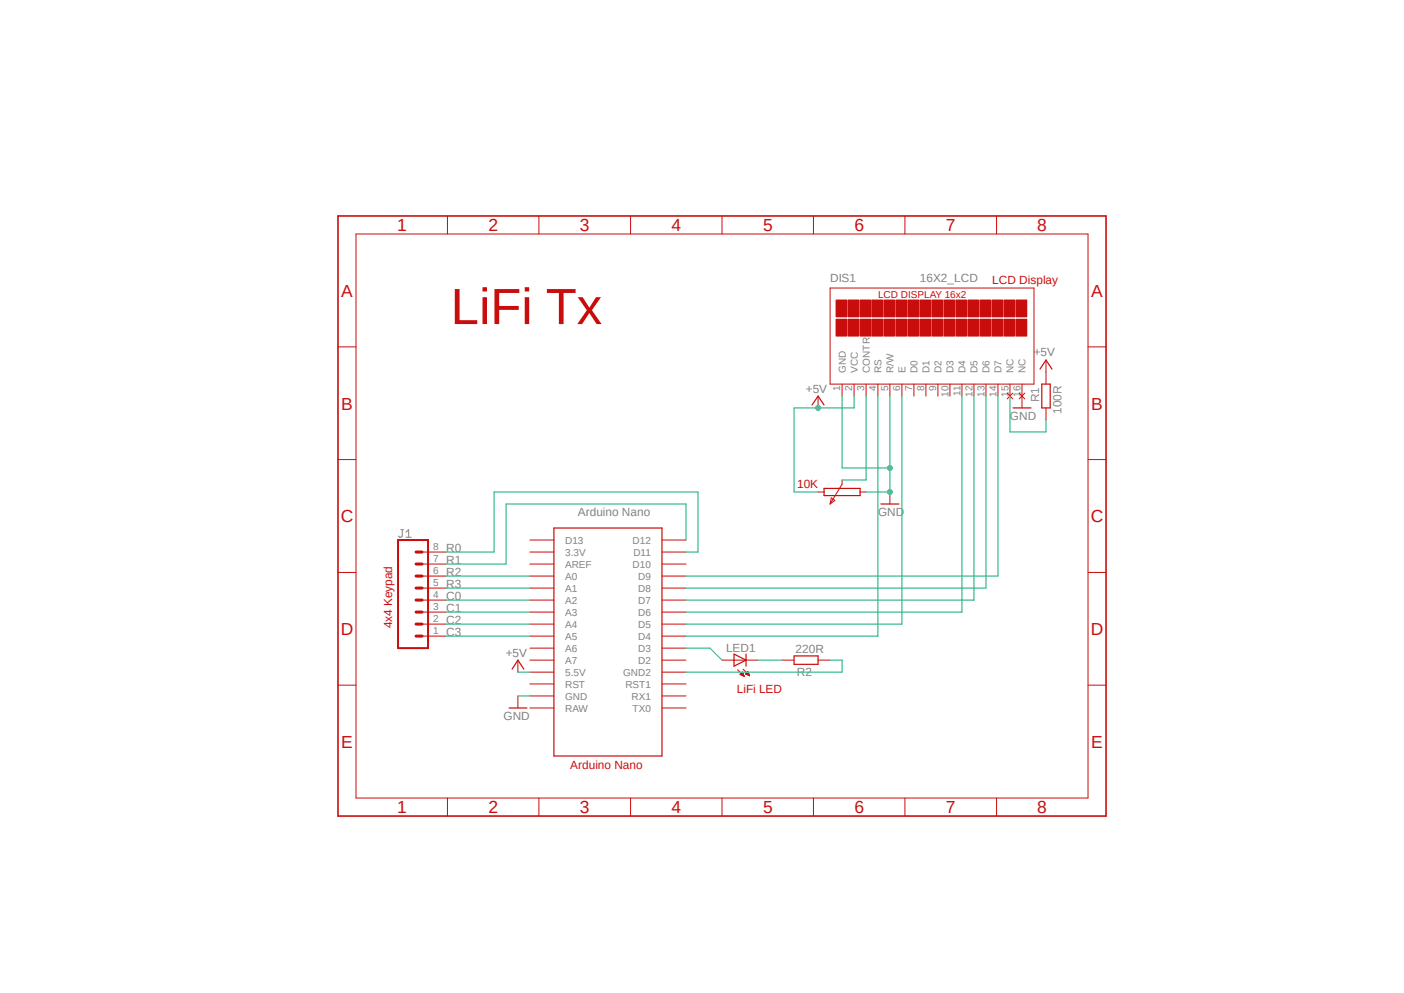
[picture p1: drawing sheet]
<svg xmlns="http://www.w3.org/2000/svg" width="297mm" height="210mm" viewBox="0 0 297 210" stroke-linecap="round" stroke-linejoin="round" font-family="sans-serif">
<path d="M71.2 45.4l163.1 127.6M234.3 45.4l-163.1 127.6" fill="none" stroke="#fff" stroke-width=".21"/>
<path d="M84.8 112h.5M85.1 112v1.4l-.3 .2h-.3l-.2-.2M85.9 113.6h1.1M85.9 112.6l.5-.6v1.6" fill="none" stroke="#808080" stroke-width=".21"/>
<path d="M71.5 45.7h162.5v126.9h-162.5z" fill="none" stroke="#c90d0c" stroke-width=".34"/>
<g fill="none" stroke="#c90d0c" stroke-width=".21">
<path d="M75.3 49.5h154.9v119.3h-154.9zM94.7 45.7v3.8M114 45.7v3.8M133.4 45.7v3.8M152.7 45.7v3.8M172.1 45.7v3.8M191.4 45.7v3.8M210.8 45.7v3.8M71.5 73.4h3.8M175.6 60.9h43.1v20.3h-43.1zM230.2 73.4h3.8M71.5 97.2h3.8"/>
<path d="M230.2 97.2h3.8M71.5 121.1h3.8M230.2 121.1h3.8M71.5 144.9h3.8M230.2 144.9h3.8M94.7 168.8v3.8M114 168.8v3.8M133.4 168.8v3.8M152.7 168.8v3.8M172.1 168.8v3.8M191.4 168.8v3.8M210.8 168.8v3.8"/>
</g>
<path d="M176.9 63.5h2.3v3.5h-2.3z" fill-rule="evenodd" fill="#c90d0c"/>
<path d="M176.9 63.5h2.3v3.5h-2.3z" fill="none" stroke="#c90d0c" stroke-width=".21"/>
<path d="M176.9 67.5h2.3v3.6h-2.3z" fill-rule="evenodd" fill="#c90d0c"/>
<path d="M176.9 67.5h2.3v3.6h-2.3z" fill="none" stroke="#c90d0c" stroke-width=".21"/>
<path d="M179.4 63.5h2.3v3.5h-2.3z" fill-rule="evenodd" fill="#c90d0c"/>
<path d="M179.4 63.5h2.3v3.5h-2.3z" fill="none" stroke="#c90d0c" stroke-width=".21"/>
<path d="M179.4 67.5h2.3v3.6h-2.3z" fill-rule="evenodd" fill="#c90d0c"/>
<path d="M179.4 67.5h2.3v3.6h-2.3z" fill="none" stroke="#c90d0c" stroke-width=".21"/>
<path d="M181.9 63.5h2.3v3.5h-2.3z" fill-rule="evenodd" fill="#c90d0c"/>
<path d="M181.9 63.5h2.3v3.5h-2.3z" fill="none" stroke="#c90d0c" stroke-width=".21"/>
<path d="M181.9 67.5h2.3v3.6h-2.3z" fill-rule="evenodd" fill="#c90d0c"/>
<path d="M181.9 67.5h2.3v3.6h-2.3z" fill="none" stroke="#c90d0c" stroke-width=".21"/>
<path d="M184.4 63.5h2.3v3.5h-2.3z" fill-rule="evenodd" fill="#c90d0c"/>
<path d="M184.4 63.5h2.3v3.5h-2.3z" fill="none" stroke="#c90d0c" stroke-width=".21"/>
<path d="M184.4 67.5h2.3v3.6h-2.3z" fill-rule="evenodd" fill="#c90d0c"/>
<path d="M184.4 67.5h2.3v3.6h-2.3z" fill="none" stroke="#c90d0c" stroke-width=".21"/>
<path d="M187 63.5h2.3v3.5h-2.3z" fill-rule="evenodd" fill="#c90d0c"/>
<path d="M187 63.5h2.3v3.5h-2.3z" fill="none" stroke="#c90d0c" stroke-width=".21"/>
<path d="M187 67.5h2.3v3.6h-2.3z" fill-rule="evenodd" fill="#c90d0c"/>
<path d="M187 67.5h2.3v3.6h-2.3z" fill="none" stroke="#c90d0c" stroke-width=".21"/>
<path d="M189.5 63.5h2.3v3.5h-2.3z" fill-rule="evenodd" fill="#c90d0c"/>
<path d="M189.5 63.5h2.3v3.5h-2.3z" fill="none" stroke="#c90d0c" stroke-width=".21"/>
<path d="M189.5 67.5h2.3v3.6h-2.3z" fill-rule="evenodd" fill="#c90d0c"/>
<path d="M189.5 67.5h2.3v3.6h-2.3z" fill="none" stroke="#c90d0c" stroke-width=".21"/>
<path d="M192.1 63.5h2.3v3.5h-2.3z" fill-rule="evenodd" fill="#c90d0c"/>
<path d="M192.1 63.5h2.3v3.5h-2.3z" fill="none" stroke="#c90d0c" stroke-width=".21"/>
<path d="M192.1 67.5h2.3v3.6h-2.3z" fill-rule="evenodd" fill="#c90d0c"/>
<path d="M192.1 67.5h2.3v3.6h-2.3z" fill="none" stroke="#c90d0c" stroke-width=".21"/>
<path d="M194.6 63.5h2.3v3.5h-2.3z" fill-rule="evenodd" fill="#c90d0c"/>
<path d="M194.6 63.5h2.3v3.5h-2.3z" fill="none" stroke="#c90d0c" stroke-width=".21"/>
<path d="M194.6 67.5h2.3v3.6h-2.3z" fill-rule="evenodd" fill="#c90d0c"/>
<path d="M194.6 67.5h2.3v3.6h-2.3z" fill="none" stroke="#c90d0c" stroke-width=".21"/>
<path d="M197.1 63.5h2.3v3.5h-2.3z" fill-rule="evenodd" fill="#c90d0c"/>
<path d="M197.1 63.5h2.3v3.5h-2.3z" fill="none" stroke="#c90d0c" stroke-width=".21"/>
<path d="M197.1 67.5h2.3v3.6h-2.3z" fill-rule="evenodd" fill="#c90d0c"/>
<path d="M197.1 67.5h2.3v3.6h-2.3z" fill="none" stroke="#c90d0c" stroke-width=".21"/>
<path d="M199.7 63.5h2.3v3.5h-2.3z" fill-rule="evenodd" fill="#c90d0c"/>
<path d="M199.7 63.5h2.3v3.5h-2.3z" fill="none" stroke="#c90d0c" stroke-width=".21"/>
<path d="M199.7 67.5h2.3v3.6h-2.3z" fill-rule="evenodd" fill="#c90d0c"/>
<path d="M199.7 67.5h2.3v3.6h-2.3z" fill="none" stroke="#c90d0c" stroke-width=".21"/>
<path d="M202.2 63.5h2.3v3.5h-2.3z" fill-rule="evenodd" fill="#c90d0c"/>
<path d="M202.2 63.5h2.3v3.5h-2.3z" fill="none" stroke="#c90d0c" stroke-width=".21"/>
<path d="M202.2 67.5h2.3v3.6h-2.3z" fill-rule="evenodd" fill="#c90d0c"/>
<path d="M202.2 67.5h2.3v3.6h-2.3z" fill="none" stroke="#c90d0c" stroke-width=".21"/>
<path d="M204.8 63.5h2.3v3.5h-2.3z" fill-rule="evenodd" fill="#c90d0c"/>
<path d="M204.8 63.5h2.3v3.5h-2.3z" fill="none" stroke="#c90d0c" stroke-width=".21"/>
<path d="M204.8 67.5h2.3v3.6h-2.3z" fill-rule="evenodd" fill="#c90d0c"/>
<path d="M204.8 67.5h2.3v3.6h-2.3z" fill="none" stroke="#c90d0c" stroke-width=".21"/>
<path d="M207.3 63.5h2.3v3.5h-2.3z" fill-rule="evenodd" fill="#c90d0c"/>
<path d="M207.3 63.5h2.3v3.5h-2.3z" fill="none" stroke="#c90d0c" stroke-width=".21"/>
<path d="M207.3 67.5h2.3v3.6h-2.3z" fill-rule="evenodd" fill="#c90d0c"/>
<path d="M207.3 67.5h2.3v3.6h-2.3z" fill="none" stroke="#c90d0c" stroke-width=".21"/>
<path d="M209.8 63.5h2.3v3.5h-2.3z" fill-rule="evenodd" fill="#c90d0c"/>
<path d="M209.8 63.5h2.3v3.5h-2.3z" fill="none" stroke="#c90d0c" stroke-width=".21"/>
<path d="M209.8 67.5h2.3v3.6h-2.3z" fill-rule="evenodd" fill="#c90d0c"/>
<path d="M209.8 67.5h2.3v3.6h-2.3z" fill="none" stroke="#c90d0c" stroke-width=".21"/>
<path d="M212.4 63.5h2.3v3.5h-2.3z" fill-rule="evenodd" fill="#c90d0c"/>
<path d="M212.4 63.5h2.3v3.5h-2.3z" fill="none" stroke="#c90d0c" stroke-width=".21"/>
<path d="M212.4 67.5h2.3v3.6h-2.3z" fill-rule="evenodd" fill="#c90d0c"/>
<path d="M212.4 67.5h2.3v3.6h-2.3z" fill="none" stroke="#c90d0c" stroke-width=".21"/>
<path d="M214.9 63.5h2.3v3.5h-2.3z" fill-rule="evenodd" fill="#c90d0c"/>
<path d="M214.9 63.5h2.3v3.5h-2.3z" fill="none" stroke="#c90d0c" stroke-width=".21"/>
<path d="M214.9 67.5h2.3v3.6h-2.3z" fill-rule="evenodd" fill="#c90d0c"/>
<g fill="none" stroke="#c90d0c" stroke-width=".21">
<path d="M214.9 67.5h2.3v3.6h-2.3zM221.3 76.2v5M173.1 83.8v2.5M178.1 81.2v2.6M180.7 81.2v2.6M183.2 81.2v2.6M185.7 81.2v2.6M188.3 81.2v2.6M190.8 81.2v2.6M193.3 81.2v2.6M195.9 81.2v2.6M198.4 81.2v2.6"/>
<path d="M201 81.2v2.6M203.5 81.2v2.6M206 81.2v2.6M208.6 81.2v2.6M211.1 81.2v2.6M213.1 83.1l1.1 1.3M213.7 81.2v2.6M214.2 83.1l-1.1 1.3M215.6 83.1l1.2 1.3M216.2 81.2v5.1M216.8 83.1l-1.2 1.3M221.3 86.3v2.5"/>
<path d="M89.3 116.8h5.1M89.3 119.3h5.1M112.1 116.8h5.1M112.1 119.3h5.1M112.1 114.2h5.1M140 116.8h5.1M140 119.3h5.1M140 114.2h5.1M173.1 104.1h1.2M175.9 105.3l.7 .5-1 .8zM178.1 101.5v.9l-2.5 4.2M181.9 104.1h1.3"/>
<path d="M188.3 104.1v2.5M89.3 134.5h5.1M89.3 132h5.1M89.3 129.5h5.1M89.3 126.9h5.1M89.3 124.4h5.1M89.3 121.8h5.1M109.6 139.6v2.6M112.1 139.6h5.1M112.1 137.1h5.1M112.1 134.5h5.1M112.1 132h5.1"/>
<path d="M112.1 129.5h5.1M112.1 126.9h5.1M112.1 124.4h5.1M112.1 121.8h5.1M140 139.6h5.1M140 137.1h5.1M140 134.5h5.1M140 132h5.1M140 129.5h5.1M140 126.9h5.1M140 124.4h5.1M140 121.8h5.1"/>
<path d="M152.7 139.6h7.7M165.4 139.6h2.6M173.1 139.6h2.5M109.6 147.2v2.5M112.1 149.7h5.1M112.1 147.2h5.1M112.1 144.7h5.1M112.1 142.2h5.1M140 149.7h5.1M140 147.2h5.1M140 144.7h5.1M140 142.2h5.1"/>
<path d="M156 141.6l1.5 1.4M156.6 142.7h.7M156.6 142.6h.6M156.7 142.5h.5M156.8 142.7h.5M156.8 142.4h.4M156.9 142.3h.2M157 142.2h.1M157 142.8h.4M157.1 142.2l.3 .8-.9-.3zM157.2 141.5l1.4 1.4M157.2 142.9h.2"/>
<path d="M157.7 142.5h.7M157.8 142.6h.7M157.8 142.4h.6M157.9 142.3h.4M158 142.2h.3M158 142.7h.5M158.1 142.1h.1M158.2 142h.1M158.2 142l-.5 .5 .9 .4M158.2 142l.4 .9M158.2 142.7h.3M158.5 142.8h.1"/>
</g>
<path d="M220 78.1l1.3-1.9 1.2 1.9M171.8 85.6l1.3-1.8 1.2 1.8M214.3 86.3h3.8M220.4 81.2h1.8v5.1h-1.8zM117.2 111.7h22.8v48.2h-22.8zM174.3 103.3h7.6v1.5h-7.6zM186.4 106.6h3.8M155.3 138.3l2.5 1.3-2.5 1.3zM157.8 138.3v2.6M168 138.7h5.1v1.8h-5.1zM107.7 149.7h3.8M108.3 141.5l1.3-1.9 1.2 1.9" fill="none" stroke="#c90d0c" stroke-width=".25"/>
<path d="M84.2 114.2h6.4v22.9h-6.4z" fill="none" stroke="#c90d0c" stroke-width=".42"/>
<path d="M88 119.3h1.3M88 116.8h1.3M88 129.5h1.3M88 132h1.3M88 134.5h1.3M88 124.4h1.3M88 126.9h1.3M88 121.8h1.3" fill="none" stroke="#c90d0c" stroke-width=".64"/>
<path d="M180.7 83.8v2.5h-12.7v17.8" fill="none" stroke="#0dab76" stroke-width=".21"/>
<circle cx="173.1" cy="86.3" r=".51" fill="#0dab76"/>
<g fill="none" stroke="#0dab76" stroke-width=".21">
<path d="M178.1 83.8v15.2h10.2M188.3 83.8v20.3h-5.1M168 104.1h5.1M109.6 142.2h2.5"/>
<circle cx="173.1" cy="86.3" r=".51"/>
</g>
<circle cx="188.3" cy="99" r=".51" fill="#0dab76"/>
<circle cx="188.3" cy="99" r=".51" fill="none" stroke="#0dab76" stroke-width=".21"/>
<circle cx="188.3" cy="104.1" r=".51" fill="#0dab76"/>
<g fill="none" stroke="#0dab76" stroke-width=".21">
<path d="M183.2 83.8v17.7h-5.1M185.7 83.8v50.7h-40.6M190.8 83.8v48.2h-45.7M203.5 83.8v45.7h-58.4M206 83.8v43.1h-60.9M208.6 83.8v40.6h-63.5M211.1 83.8v38h-66M213.7 83.8v7.6h7.6v-2.6M94.4 116.8h10.1v-12.7h43.2v12.7h-2.6M145.1 114.2v-7.6h-38v12.7h-12.7M94.4 134.5h17.7M94.4 124.4h17.7"/>
<path d="M94.4 121.8h17.7M94.4 132h17.7M94.4 129.5h17.7M94.4 126.9h17.7M145.1 137.1h5.1l2.5 2.5M160.4 139.6h5M175.6 139.6h2.5v2.6h-33M109.6 147.2h2.5"/>
<circle cx="188.3" cy="104.1" r=".51"/>
</g>
<text font-size="10.8" fill="#c90d0c" x="95.3" y="68.5">LiFi Tx</text>
<g font-size="3.7" fill="#c90d0c">
<text x="84" y="48.9">1</text>
<text x="103.3" y="48.9">2</text>
<text x="122.7" y="48.9">3</text>
<text x="142" y="48.9">4</text>
<text x="161.4" y="48.9">5</text>
<text x="180.8" y="48.9">6</text>
<text x="200.1" y="48.9">7</text>
<text x="219.4" y="48.9">8</text>
<text x="72.2" y="62.7">A</text>
<text x="230.8" y="62.7">A</text>
<text x="72.2" y="86.6">B</text>
<text x="230.8" y="86.6">B</text>
<text x="72.1" y="110.4">C</text>
<text x="230.8" y="110.4">C</text>
<text x="72.1" y="134.3">D</text>
<text x="230.8" y="134.3">D</text>
<text x="72.2" y="158.2">E</text>
<text x="230.8" y="158.2">E</text>
<text x="84" y="172">1</text>
<text x="103.3" y="172">2</text>
<text x="122.7" y="172">3</text>
<text x="142" y="172">4</text>
<text x="161.4" y="172">5</text>
<text x="180.8" y="172">6</text>
<text x="200.1" y="172">7</text>
<text x="219.4" y="172">8</text>
</g>
<g font-size="2.5" fill="#808080">
<text x="175.6" y="59.6">DIS1</text>
<text x="194.6" y="59.6">16X2_LCD</text>
<text x="218.7" y="75.4">+5V</text>
<text x="170.5" y="83">+5V</text>
<text x="213.7" y="88.8">GND</text>
<text x="219.8" y="85" transform="rotate(-90 219.8 85)">R1</text>
<text x="224.6" y="87.5" transform="rotate(-90 224.6 87.5)">100R</text>
<text x="122.3" y="109.1">Arduino Nano</text>
<text x="185.8" y="109.1">GND</text>
<text x="94.4" y="119.3">R1</text>
<text x="94.4" y="116.8">R0</text>
<text x="94.4" y="124.4">R3</text>
<text x="94.4" y="121.8">R2</text>
<text x="94.4" y="132">C2</text>
<text x="94.4" y="129.5">C1</text>
<text x="94.4" y="126.9">C0</text>
<text x="94.4" y="134.5">C3</text>
<text x="153.6" y="137.8">LED1</text>
<text x="107" y="138.9">+5V</text>
<text x="168.3" y="138.1">220R</text>
<text x="168.6" y="142.9">R2</text>
<text x="106.5" y="152.3">GND</text>
</g>
<g font-size="2.5" fill="#c90d0c">
<text x="209.9" y="60.2">LCD Display</text>
<text x="168.6" y="103.3">10K</text>
<text x="82.9" y="132.9" transform="rotate(-90 82.9 132.9)">4x4 Keypad</text>
<text x="155.9" y="146.5">LiFi LED</text>
<text x="120.7" y="162.7">Arduino Nano</text>
</g>
<text font-size="2.1" fill="#c90d0c" x="185.8" y="62.9">LCD DISPLAY 16x2</text>
<g font-size="2.1" fill="#808080">
<text x="177.8" y="82.8" transform="rotate(-90 177.8 82.8)">1</text>
<text x="178.9" y="78.9" transform="rotate(-90 178.9 78.9)">GND</text>
<text x="180.3" y="82.8" transform="rotate(-90 180.3 82.8)">2</text>
<text x="181.4" y="78.9" transform="rotate(-90 181.4 78.9)">VCC</text>
<text x="182.8" y="82.8" transform="rotate(-90 182.8 82.8)">3</text>
<text x="184" y="78.9" transform="rotate(-90 184 78.9)">CONTR</text>
<text x="185.4" y="82.8" transform="rotate(-90 185.4 82.8)">4</text>
<text x="186.5" y="78.9" transform="rotate(-90 186.5 78.9)">RS</text>
<text x="187.9" y="82.8" transform="rotate(-90 187.9 82.8)">5</text>
<text x="189" y="78.9" transform="rotate(-90 189 78.9)">R/W</text>
<text x="190.5" y="82.8" transform="rotate(-90 190.5 82.8)">6</text>
<text x="191.6" y="78.9" transform="rotate(-90 191.6 78.9)">E</text>
<text x="193" y="82.8" transform="rotate(-90 193 82.8)">7</text>
<text x="194.1" y="78.9" transform="rotate(-90 194.1 78.9)">D0</text>
<text x="195.5" y="82.8" transform="rotate(-90 195.5 82.8)">8</text>
<text x="196.6" y="78.9" transform="rotate(-90 196.6 78.9)">D1</text>
<text x="198.1" y="82.8" transform="rotate(-90 198.1 82.8)">9</text>
<text x="199.2" y="78.9" transform="rotate(-90 199.2 78.9)">D2</text>
<text x="200.6" y="83.9" transform="rotate(-90 200.6 83.9)">10</text>
<text x="201.7" y="78.9" transform="rotate(-90 201.7 78.9)">D3</text>
<text x="203.2" y="83.8" transform="rotate(-90 203.2 83.8)">11</text>
<text x="204.3" y="78.9" transform="rotate(-90 204.3 78.9)">D4</text>
<text x="205.7" y="83.9" transform="rotate(-90 205.7 83.9)">12</text>
<text x="206.8" y="78.9" transform="rotate(-90 206.8 78.9)">D5</text>
<text x="208.2" y="83.9" transform="rotate(-90 208.2 83.9)">13</text>
<text x="209.3" y="78.9" transform="rotate(-90 209.3 78.9)">D6</text>
<text x="210.8" y="83.9" transform="rotate(-90 210.8 83.9)">14</text>
<text x="211.9" y="78.9" transform="rotate(-90 211.9 78.9)">D7</text>
<text x="213.3" y="83.9" transform="rotate(-90 213.3 83.9)">15</text>
<text x="214.4" y="78.9" transform="rotate(-90 214.4 78.9)">NC</text>
<text x="215.9" y="83.9" transform="rotate(-90 215.9 83.9)">16</text>
<text x="217" y="78.9" transform="rotate(-90 217 78.9)">NC</text>
<text x="91.6" y="119">7</text>
<text x="91.6" y="116.4">8</text>
<text x="119.5" y="117.5">3.3V</text>
<text x="119.5" y="115">D13</text>
<text x="133.8" y="115">D12</text>
<text x="134" y="117.5">D11</text>
<text x="91.6" y="124">5</text>
<text x="91.6" y="121.5">6</text>
<text x="119.5" y="120.1">AREF</text>
<text x="119.5" y="125.1">A1</text>
<text x="119.5" y="122.6">A0</text>
<text x="133.8" y="120.1">D10</text>
<text x="135" y="125.1">D8</text>
<text x="135" y="122.6">D9</text>
<text x="91.6" y="131.6">2</text>
<text x="91.6" y="129.1">3</text>
<text x="91.6" y="126.5">4</text>
<text x="119.5" y="130.2">A3</text>
<text x="119.5" y="127.7">A2</text>
<text x="135" y="130.2">D6</text>
<text x="135" y="127.7">D7</text>
<text x="91.6" y="134.2">1</text>
<text x="119.5" y="137.8">A6</text>
<text x="119.5" y="135.3">A5</text>
<text x="119.5" y="132.8">A4</text>
<text x="135" y="137.8">D3</text>
<text x="135" y="135.3">D4</text>
<text x="135" y="132.8">D5</text>
<text x="119.5" y="142.9">5.5V</text>
<text x="119.5" y="140.4">A7</text>
<text x="131.8" y="142.9">GND2</text>
<text x="135" y="140.4">D2</text>
<text x="119.5" y="148">GND</text>
<text x="119.5" y="145.4">RST</text>
<text x="132.3" y="145.5">RST1</text>
<text x="133.6" y="148">RX1</text>
<text x="119.5" y="150.5">RAW</text>
<text x="133.8" y="150.5">TX0</text>
</g>
</svg>
